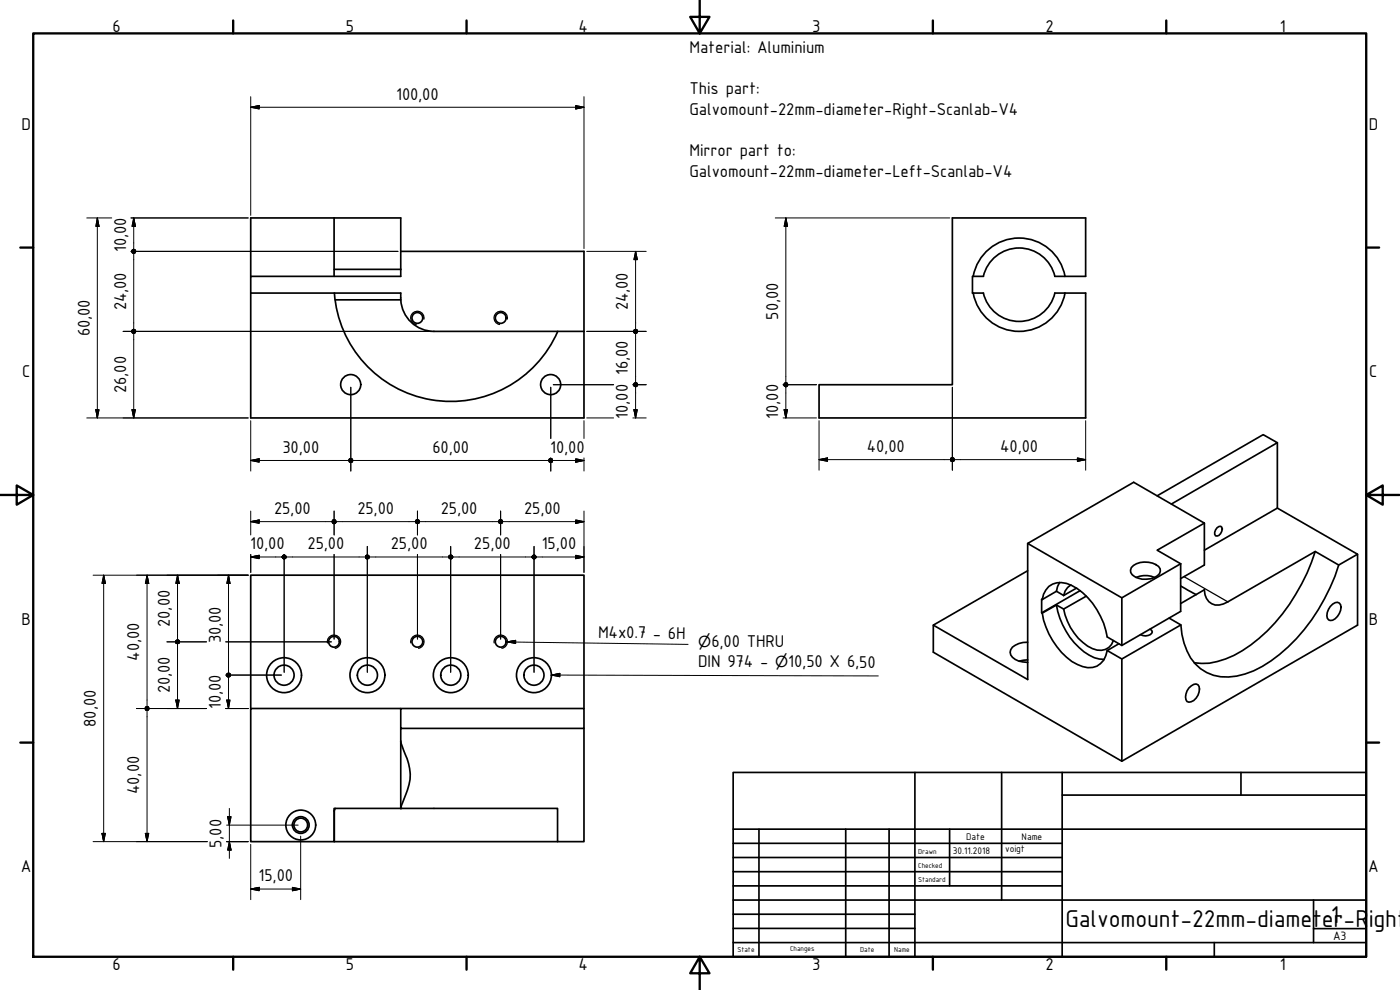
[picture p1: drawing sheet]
<svg xmlns="http://www.w3.org/2000/svg" width="420mm" height="297mm" viewBox="0 0 420 297" stroke-linecap="round" stroke-linejoin="round" font-family="sans-serif">
<!-- layer: Visible (ISO) -->
<g fill="none" stroke="#000" stroke-width=".51">
<path d="M100.3 65.4v17.5M120.3 75.4h55v50h-100.1v-37.5M75.2 87.9h45.1v2.1h-19.7M75.2 82.9v-17.5h45.1v17.5h-45.1v5M100.3 80.8h20M100.4 87.9a35 35 0 0 0 29 32 35 35 0 0 0 38-20.5M120.3 90a10 10 0 0 0 10 9.4h45M292.1 87.9a14 14 0 0 0 13.7 11.5 14 14 0 0 0 13.8-11.5M292.1 82.9a14 14 0 0 1 13.7-11.5 14 14 0 0 1 13.8 11.5M295.1 82.9a11 11 0 0 1 10.7-8.5 11 11 0 0 1 10.8 8.5h9.2v-17.5h-40v50h-40v10h80v-37.5h-9.3a11 11 0 0 1-10.7 8.5 11 11 0 0 1-10.7-8.5M295.1 82.9h-3.3v5h3.3M383.3 132.8v19.6"/>
<path d="M347.3 148.8l31.8-18.4 4.2 2.4-31.8 18.4M361.4 157l-21.2-12.3-31.8 18.4 28.3 16.3 17.6-10.3M361.4 157l-14.1 8.1 7 4M361.4 157v12.5l-7.1 4.1M365.3 158.4l1-.5a1.36 1.36 0 0 1 0 2.2l-.5 .5-1 .2a1.87 1.87 0 0 1 .5-2.4zM383.3 152.4l24.1 13.9-5.6 3.2-7.1-4-26.2 15.1a4.6 4.6 0 0 1-5.7-.1l-.7-.9-.5-1.2-.2-1.4-7.1 4.1M383.3 152.4l-21.9 12.7M308.4 163.1v40.8l-28.3-16.3 28.3-16.4M312.8 179.9l-.2-.1v4.1M317.1 177.4l2.1 1.3M317.1 177.4l-4.3 2.5M318 174.7l-.6 1.3-.3 1.4"/>
<path d="M321.4 175.5l-1 .8-.7 1-.5 1.4M323.1 176.5l-3.9 2.2M324.2 177.2l-11.6 6.7h.2M326 178.9l-6.8 3.8M336.7 179.4v14.3M339.5 170.3a6.3 6.3 0 0 1 8.2-.3 1.78 1.78 0 0 1-.4 2.8 6.7 6.7 0 0 1-7.5-.3l-.5-.7v-.7zM340.9 173.3a6.9 6.9 0 0 1 5.6 0M354.3 169.1v14.3l-17.6 10.3-4.4-2.6a22 22 0 0 0-10.6-15.4 5.6 5.6 0 0 0-8.9 4.2M354.3 175.8l4.7 2.6M394.7 165.5a55.4 55.4 0 0 1-21.9 29.7 21.5 21.5 0 0 1-14.4 3.7M401.8 169.5a54.8 54.8 0 0 1-23 30.4 19.3 19.3 0 0 1-14.6 2.7 13.3 13.3 0 0 1-8.9-9.6l-.6-2.6-.3-2.9M407.4 166.3v21.3l-70.7 40.8-56.6-32.7v-8.1"/>
<path d="M308.4 198l-2.5 .4M308.4 192.7a5.7 5.7 0 0 0-5.1 2.2 2.27 2.27 0 0 0 1.4 3l1.1 .5 2.6 .3M312.8 183.9a21.8 21.8 0 0 0 10.5 15.5 5.6 5.6 0 0 0 8.6-2.6l.4-1.6M317.1 181.5a21 21 0 0 0 11.3 15.8l2.9 .6M317.1 181.5l2.1 1.2M317.1 181.5l-4.3 2.4M319.2 182.7a16.8 16.8 0 0 0 8.7 11.9 4.3 4.3 0 0 0 6.2-2.4M335.8 193.2l-3.5 2M336.7 197.7v30.7M345.2 188.8l.6 .8a2.51 2.51 0 0 1-3.5 .8M350.9 185.5l3.5 2-17.7 10.2-4.4-2.5M399.9 181.3l1.5-.6a1.66 1.66 0 0 1 .9 2.4 4 4 0 0 1-3.1 3.1l-.5-.2a3 3 0 0 1 .5-4z"/>
<path d="M75.2 212.6v-40h100.1v40M120.3 218.6h55v-6h-55v30M120.3 212.6h-45.1v39.9h25.1v-9.9h20M175.3 218.6v33.9h-8v-9.9h-47M356.8 206.4a2.15 2.15 0 0 1 2.7-.9 3.7 3.7 0 0 1-2.7 5.2 1.69 1.69 0 0 1-.9-2.4zM120.3 222.3l.8 2.7a14.7 14.7 0 0 1 .2 14.6l-1 3M100.3 243.3v9.2M100.3 252.5h67M100.6 242.6l-.3 .7"/>
<circle cx="125.3" cy="95.4" r="1.62"/>
<circle cx="150.3" cy="95.4" r="1.62"/>
<circle cx="105.3" cy="115.4" r="3"/>
<circle cx="165.3" cy="115.4" r="3"/>
<circle cx="100.2" cy="192.5" r="1.62"/>
<circle cx="125.3" cy="192.5" r="1.62"/>
<circle cx="150.3" cy="192.5" r="1.62"/>
<circle cx="85.2" cy="202.6" r="5.2"/>
<circle cx="85.2" cy="202.6" r="3"/>
<circle cx="110.3" cy="202.6" r="5.2"/>
<circle cx="110.3" cy="202.6" r="3"/>
<circle cx="135.3" cy="202.6" r="5.2"/>
<circle cx="135.3" cy="202.6" r="3"/>
<circle cx="160.2" cy="202.6" r="5.2"/>
<circle cx="160.2" cy="202.6" r="3"/>
<circle cx="90.3" cy="247.5" r="4.5"/>
<circle cx="90.3" cy="247.5" r="2.06"/>
<circle cx="90.3" cy="247.5" r="2.51"/>
</g>
<!-- layer: Visible Narrow (ISO) -->
<path d="M127.2 95.7a2 2 0 0 0-1.6-2.3 2 2 0 0 0-2.3 1.6 2 2 0 0 0 1.6 2.4M152.2 95.7a2 2 0 0 0-1.6-2.3 2 2 0 0 0-2.3 1.6 2 2 0 0 0 1.6 2.4M355.3 173l13.2 7.6M98.3 192.9a2 2 0 0 1 1.6-2.3 2 2 0 0 1 2.3 1.6 2 2 0 0 1-1.6 2.3M123.3 192.9a2 2 0 0 1 1.6-2.3 2 2 0 0 1 2.3 1.6 2 2 0 0 1-1.6 2.3M148.3 192.9a2 2 0 0 1 1.6-2.3 2 2 0 0 1 2.3 1.6 2 2 0 0 1-1.6 2.3" fill="none" stroke="#000" stroke-width=".38"/>
<!-- layer: Visible (ISO) -->
<circle cx="120.3" cy="242.6" r=".25" fill="#000"/>
<!-- layer: Border (ISO) -->
<g fill="none" stroke="#000" stroke-width=".7">
<path d="M10 10h400v277.1h-400zM70 6.1v3.9M140 6.1v3.9M210 0v10l-2.9-4.9h5.8l-2.9 4.9M280 6.1v3.9M350 6.1v3.9M6.1 74.3h3.9M410 74.3h3.9M0 148.5h10l-5-2.8v5.7l5-2.9M410 148.5l5 2.9v-5.7l-5 2.8h10M6.1 222.8h3.9M410 222.8h3.9"/>
<path d="M70 287.1v3.8M140 287.1v3.8M210 287.1l2.9 4.9h-5.8l2.9-4.9v9.9M280 287.1v3.8M350 287.1v3.8"/>
</g>
<!-- layer: Title (ISO) -->
<g fill="none" stroke="#000" stroke-width=".51">
<path d="M220 231.8h190v55.3h-190zM274.6 231.8v55.3M300.6 231.8v38.3M318.8 238.6h91.2M318.8 231.8v55.3M372.4 231.8v6.8M220 253h98.8M220 257.3h98.8M220 248.8h190M227.8 248.8v38.3M253.8 248.8v38.3M266.8 248.8v38.3"/>
<path d="M285 248.8v17M220 261.5h98.8M220 265.8h98.8M220 270.1h190M220 274.3h54.6M220 278.6h54.6M394.2 278.6h15.8M394.2 270.1v12.7M220 282.8h190M364.4 282.8v4.3"/>
</g>
<!-- layer: Dimension (ISO) -->
<g fill="none" stroke="#000" stroke-width=".3">
<path d="M75.2 32.2l2.6-.5v1zM75.2 32.2h100.1M75.2 29v35.6M172.8 31.7l2.5 .5-2.5 .5zM175.3 29v45.6M26 65.4h7.5M29.2 65.4l.5 2.5h-.9zM29.2 65.4v60M39.3 65.4h35.2M39.3 75.4h80.1M40.1 65.4l.5 2.5h-1zM40.1 65.4v9.4"/>
<path d="M40.1 76.1v22.7M176.1 75.4h17.8M190.8 75.4l.5 2.5h-1.1zM190.8 75.4v23.4M232.7 65.4h52.4M235.8 65.4l.5 2.5h-1zM235.8 65.4v49.4M37 99.4h92.5M176.1 99.4h17.8M40.1 100.1v25.3M105.3 116.2v25.1M165.3 116.2v15.4"/>
<path d="M166.1 115.4h18M189.9 115.4h4M190.8 100.1v14.7M190.8 116.1v9.3M235 115.4h10M235.8 116.1v9.3M285.8 116.2v24.9M26 125.4h48.5M28.8 122.9h.9l-.5 2.5zM39.6 122.9h1l-.5 2.5zM75.2 138.2l2.6-.5v1zM75.2 126.2v15.1"/>
<path d="M75.2 138.2h29.4M105.9 138.2h58.8M165.3 137.4v3.9M165.9 138.2h9.4M172.8 137.7l2.5 .5-2.5 .5zM175.3 126.2v5.4M175.3 137.4v3.9M176.1 125.4h8M189.9 125.4h4M190.2 122.9h1.1l-.5 2.5zM235 125.4h10M235.3 122.9h1l-.5 2.5z"/>
<path d="M245.8 137.9l2.5-.5v1zM245.8 137.9h39.4M245.8 126.2v14.9M286.4 137.9h39.4M323.3 137.4l2.5 .5-2.5 .5zM325.8 126.2v14.9M75.2 156.5l2.6-.5v1zM75.2 153.3v7.2M75.2 156.5h24.4M100.3 153.3v7.2M100.9 156.5h23.8M125.3 153.3v7.2"/>
<path d="M125.9 156.5h23.8M150.2 153.3v7.2M150.9 156.5h24.4M172.8 156l2.5 .5-2.5 .5zM175.3 153.3v18.5M27.9 172.6h46.6M31.1 172.6l.5 2.5h-1zM31.1 172.6v79.9M44.1 172.6l.5 2.5h-1zM44.1 172.6v39.3M53.3 172.6l.5 2.5h-1zM53.3 172.6v19.3"/>
<path d="M68.6 172.6l.4 2.5h-.9zM68.6 172.6v29.3M75.2 167.1l2.6-.5v1zM75.2 166.4v5.4M75.2 167.1h9.4M85.3 166.4v35.3M85.9 167.1h23.8M100.3 166.4v25.4M110.2 163.9v37.8M110.9 167.1h23.7M125.3 166.4v25.4M135.3 163.9v37.8"/>
<path d="M135.9 167.1h23.7M150.2 166.4v25.4M160.3 163.9v37.8M160.9 167.1h14.4M172.8 166.6l2.5 .5-2.5 .5zM50.1 192.6h11.9M53.3 193.2v19.4M67.8 192.6h31.6M41 212.6h21M44.1 213.2v39.3M52.8 210h1l-.5 2.6zM67.8 212.6h6.7"/>
<path d="M67.8 202.6h16.7M68.1 210h.9l-.4 2.6zM68.6 203.2v9.4M27.9 252.5h34.3M30.6 250h1l-.5 2.5zM43.6 250h1l-.5 2.5zM68 252.5h6.5M68 247.6h21.5M68.3 245h1l-.5 2.6zM68.8 252.5l.5 2.6h-1zM68.8 242.6v14.9M75.2 253.4v16.5"/>
<path d="M90.2 250.9v19M75.2 266.7l2.6-.5v1.1zM75.2 266.7h15M87.8 266.2l2.4 .5-2.4 .6z"/>
</g>
<g fill="#000" stroke="#000" stroke-width=".3">
<path d="M75.2 32.2l2.6-.5zM75.2 32.2l2.6-.5v1zM172.8 32.7l2.5-.5zM172.8 31.7l2.5 .5-2.5 .5zM29.2 65.4l.5 2.5zM29.2 65.4l.5 2.5h-.9zM39.7 75l.4-.2-.6 .6zM39.5 75.4l.6-.6-.4 1.1zM40.1 74.8v1.3l-.4-.2zM40.1 74.8l.5 1.1-.5 .2zM40.1 74.8l.7 .6-.2 .5zM40.1 74.8l.5 .2 .2 .4z"/>
<path d="M40.1 74.8l.5 .2zM40.1 76.1l.7-.7-.2 .5zM40.6 75l.2 .4-.7 .7zM40.1 74.8l.5 .2-.5 1.1zM39.7 75l.4-.2v1.3zM39.7 75l.4 1.1-.6-.7zM39.5 75.4l.6 .7-.4-.2zM39.7 75.9l.4 .2zM40.1 65.4l.5 2.5zM40.1 65.4l.5 2.5h-1zM190.8 75.4l.5 2.5zM190.8 75.4l.5 2.5h-1.1z"/>
<path d="M235.8 65.4l.5 2.5zM235.8 65.4l.5 2.5h-1zM39.7 99l.4-.2-.6 .6zM40.1 98.8l-.4 1.1-.2-.5zM40.1 98.8v1.3l-.4-.2zM40.1 98.8l.5 1.1-.5 .2zM40.1 98.8l.7 .6-.2 .5zM40.1 98.8l.5 .2 .2 .4zM40.1 98.8l.5 .2zM190.3 99l.5-.2-.7 .6zM190.8 98.8l-.5 1.1-.2-.5zM190.8 98.8v1.3l-.5-.2z"/>
<path d="M190.8 98.8l.4 1.1-.4 .2zM190.8 98.8l.6 .6-.2 .5zM190.8 98.8l.4 .2 .2 .4zM190.8 98.8l.4 .2zM40.1 100.1l.7-.7-.2 .5zM40.6 99l.2 .4-.7 .7zM40.1 98.8l.5 .2-.5 1.1zM39.7 99l.4-.2v1.3zM39.7 99l.4 1.1-.6-.7zM39.5 99.4l.6 .7-.4-.2zM39.7 99.9l.4 .2zM190.3 115l.5-.2-.7 .6z"/>
<path d="M190.1 115.4l.7-.6-.5 1.1zM190.8 114.8v1.3l-.5-.2zM190.8 114.8l.4 1.1-.4 .2zM190.8 114.8l.6 .6-.2 .5zM190.8 114.8l.4 .2 .2 .4zM190.8 114.8l.4 .2zM190.8 116.1l.6-.7-.2 .5zM191.2 115l.2 .4-.6 .7zM190.8 114.8l.4 .2-.4 1.1zM190.3 115l.5-.2v1.3zM190.3 115l.5 1.1-.7-.7zM190.1 115.4l.7 .7-.5-.2z"/>
<path d="M190.3 115.9l.5 .2zM190.8 100.1l.6-.7-.2 .5zM191.2 99l.2 .4-.6 .7zM190.8 98.8l.4 .2-.4 1.1zM190.3 99l.5-.2v1.3zM190.3 99l.5 1.1-.7-.7zM190.1 99.4l.7 .7-.5-.2zM190.3 99.9l.5 .2zM235.4 115l.4-.2-.6 .6zM235.2 115.4l.6-.6-.4 1.1zM235.8 114.8v1.3l-.4-.2zM235.8 114.8l.5 1.1-.5 .2z"/>
<path d="M235.8 114.8l.7 .6-.2 .5zM235.8 114.8l.5 .2 .2 .4zM235.8 114.8l.5 .2zM236.5 115.4l-.2 .5-.5 .2zM236.3 115l.2 .4-.7 .7zM235.8 114.8l.5 .2-.5 1.1zM235.4 115l.4-.2v1.3zM235.4 115l.4 1.1-.6-.7zM235.2 115.4l.6 .7-.4-.2zM235.4 115.9l.4 .2zM28.8 122.9l.4 2.5zM28.8 122.9h.9l-.5 2.5z"/>
<path d="M39.6 122.9l.5 2.5zM39.6 122.9h1l-.5 2.5zM75.2 138.2l2.6-.5zM75.2 138.2l2.6-.5v1zM104.6 138.2l.7 .6-.5-.2zM104.6 138.2l1.1 .4-.4 .2zM104.6 138.2h1.3l-.2 .4zM104.6 138.2l1.1-.5 .2 .5zM105.3 137.5l.4 .2-1.1 .5zM104.8 137.7l.5-.2-.7 .7zM104.8 137.7l-.2 .5zM105.3 137.5l.4 .2 .2 .5z"/>
<path d="M104.8 137.7l.5-.2 .6 .7zM104.8 137.7l1.1 .5h-1.3zM104.6 138.2h1.3l-1.1 .4zM104.8 138.6l1.1-.4-.6 .6zM105.9 138.2l-.2 .4-.4 .2zM105.9 138.2l-.2 .4zM164.7 138.2l.6 .6-.5-.2zM164.7 138.2l1 .4-.4 .2zM164.7 138.2h1.2l-.2 .4zM164.7 138.2l1-.5 .2 .5zM165.3 137.5l.4 .2-1 .5zM164.8 137.7l.5-.2-.6 .7z"/>
<path d="M164.8 137.7l-.1 .5zM165.3 137.5l.4 .2 .2 .5zM164.8 137.7l.5-.2 .6 .7zM164.8 137.7l1.1 .5h-1.2zM164.7 138.2h1.2l-1.1 .4zM164.8 138.6l1.1-.4-.6 .6zM165.9 138.2l-.2 .4-.4 .2zM165.9 138.2l-.2 .4zM172.8 138.7l2.5-.5zM172.8 137.7l2.5 .5-2.5 .5zM190.2 122.9l.6 2.5zM190.2 122.9h1.1l-.5 2.5z"/>
<path d="M235.3 122.9l.5 2.5zM235.3 122.9h1l-.5 2.5zM245.8 137.9l2.5-.5zM245.8 137.9l2.5-.5v1zM285.2 137.9l.6 .6-.4-.1zM285.2 137.9l1.1 .5-.5 .1zM285.2 137.9h1.2l-.1 .5zM285.2 137.9l1.1-.4 .1 .4zM285.8 137.3l.5 .2-1.1 .4zM285.4 137.5l.4-.2-.6 .6zM285.4 137.5l-.2 .4zM285.8 137.3l.5 .2 .1 .4z"/>
<path d="M285.4 137.5l.4-.2 .6 .6zM285.4 137.5l1 .4h-1.2zM285.2 137.9h1.2l-1 .5zM285.4 138.4l1-.5-.6 .6zM285.8 138.5l.6-.6-.1 .5zM286.4 137.9l-.1 .5zM323.3 138.4l2.5-.5zM323.3 137.4l2.5 .5-2.5 .5zM75.2 156.5l2.6-.5zM75.2 156.5l2.6-.5v1zM99.6 156.5l.7 .6-.5-.1zM99.6 156.5l1.1 .5-.4 .1z"/>
<path d="M99.6 156.5h1.3l-.2 .5zM99.6 156.5l1.1-.4 .2 .4zM100.3 155.9l.4 .2-1.1 .4zM99.8 156.1l.5-.2-.7 .6zM99.8 156.1l-.2 .4zM100.3 155.9l.4 .2 .2 .4zM99.8 156.1l.5-.2 .6 .6zM99.8 156.1l1.1 .4h-1.3zM99.6 156.5h1.3l-1.1 .5zM99.8 157l1.1-.5-.6 .6zM100.3 157.1l.6-.6-.2 .5zM100.9 156.5l-.2 .5z"/>
<path d="M124.7 156.5l.6 .6-.5-.1zM124.7 156.5l1 .5-.4 .1zM124.7 156.5h1.2l-.2 .5zM124.7 156.5l1-.4 .2 .4zM125.3 155.9l.4 .2-1 .4zM124.8 156.1l.5-.2-.6 .6zM124.8 156.1l-.1 .4zM125.3 155.9l.4 .2 .2 .4zM124.8 156.1l.5-.2 .6 .6zM124.8 156.1l1.1 .4h-1.2zM124.7 156.5h1.2l-1.1 .5zM124.8 157l1.1-.5-.6 .6z"/>
<path d="M125.3 157.1l.6-.6-.2 .5zM125.9 156.5l-.2 .5zM149.7 156.5l.5 .6-.4-.1zM149.7 156.5l1 .5-.5 .1zM149.7 156.5h1.2l-.2 .5zM149.7 156.5l1-.4 .2 .4zM150.2 155.9l.5 .2-1 .4zM149.8 156.1l.4-.2-.5 .6zM149.8 156.1l-.1 .4zM150.2 155.9l.5 .2 .2 .4zM149.8 156.1l.4-.2 .7 .6zM149.8 156.1l1.1 .4h-1.2z"/>
<path d="M149.7 156.5h1.2l-1.1 .5zM149.8 157l1.1-.5-.7 .6zM150.2 157.1l.7-.6-.2 .5zM150.9 156.5l-.2 .5zM172.8 157l2.5-.5zM172.8 156l2.5 .5-2.5 .5zM31.1 172.6l.5 2.5zM31.1 172.6l.5 2.5h-1zM44.1 172.6l.5 2.5zM44.1 172.6l.5 2.5h-1zM53.3 172.6l.5 2.5zM53.3 172.6l.5 2.5h-1z"/>
<path d="M68.6 172.6l.4 2.5zM68.6 172.6l.4 2.5h-.9zM75.2 167.1l2.6-.5zM75.2 167.1l2.6-.5v1zM84.6 167.1l.7 .7-.5-.2zM84.6 167.1l1.1 .5-.4 .2zM84.6 167.1h1.3l-.2 .5zM84.6 167.1l1.1-.4 .2 .4zM84.6 167.1l.7-.6 .4 .2zM84.8 166.7l.5-.2-.7 .6zM84.8 166.7l-.2 .4zM85.3 166.5l.4 .2 .2 .4z"/>
<path d="M84.8 166.7l.5-.2 .6 .6zM84.8 166.7l1.1 .4h-1.3zM84.6 167.1h1.3l-1.1 .5zM84.8 167.6l1.1-.5-.6 .7zM85.3 167.8l.6-.7-.2 .5zM85.9 167.1l-.2 .5zM109.7 167.1l.5 .7-.4-.2zM109.7 167.1l1 .5-.5 .2zM109.7 167.1h1.2l-.2 .5zM109.7 167.1l1-.4 .2 .4zM110.2 166.5l.5 .2-1 .4zM109.8 166.7l.4-.2-.5 .6z"/>
<path d="M109.8 166.7l-.1 .4zM110.2 166.5l.5 .2 .2 .4zM109.8 166.7l.4-.2 .7 .6zM109.8 166.7l1.1 .4h-1.2zM109.7 167.1h1.2l-1.1 .5zM109.8 167.6l1.1-.5-.7 .7zM110.2 167.8l.7-.7-.2 .5zM110.9 167.1l-.2 .5zM134.6 167.1l.7 .7-.5-.2zM134.6 167.1l1.1 .5-.4 .2zM134.6 167.1h1.3l-.2 .5zM134.6 167.1l1.1-.4 .2 .4z"/>
<path d="M135.3 166.5l.4 .2-1.1 .4zM134.8 166.7l.5-.2-.7 .6zM134.8 166.7l-.2 .4zM135.3 166.5l.4 .2 .2 .4zM134.8 166.7l.5-.2 .6 .6zM134.8 166.7l1.1 .4h-1.3zM134.6 167.1h1.3l-1.1 .5zM134.8 167.6l1.1-.5-.6 .7zM135.3 167.8l.6-.7-.2 .5zM135.9 167.1l-.2 .5zM159.6 167.1l.7 .7-.5-.2zM159.6 167.1l1.1 .5-.4 .2z"/>
<path d="M159.6 167.1h1.3l-.2 .5zM159.6 167.1l1.1-.4 .2 .4zM159.6 167.1l.7-.6 .4 .2zM159.8 166.7l.5-.2-.7 .6zM159.8 166.7l-.2 .4zM160.3 166.5l.4 .2 .2 .4zM159.8 166.7l.5-.2 .6 .6zM159.8 166.7l1.1 .4h-1.3zM159.6 167.1h1.3l-1.1 .5zM159.8 167.6l1.1-.5-.6 .7zM160.9 167.1l-.2 .5-.4 .2zM160.9 167.1l-.2 .5z"/>
<path d="M172.8 167.6l2.5-.5zM172.8 166.6l2.5 .5-2.5 .5zM52.8 192.1l.5-.2-.7 .7zM52.6 192.6l.7-.7-.5 1.1zM53.3 191.9v1.3l-.5-.2zM53.3 191.9l.4 1.1-.4 .2zM53.3 191.9l.6 .7-.2 .4zM53.3 191.9l.4 .2 .2 .5zM53.3 191.9l.4 .2zM53.3 193.2l.6-.6-.2 .4zM53.7 192.1l.2 .5-.6 .6zM53.3 191.9l.4 .2-.4 1.1z"/>
<path d="M52.8 192.1l.5-.2v1.3zM52.8 192.1l.5 1.1-.7-.6zM52.6 192.6l.7 .6-.5-.2zM52.8 193l.5 .2zM43.7 212.1l.4-.2-.6 .7zM44.1 211.9l-.4 1.1-.2-.4zM44.1 211.9v1.3l-.4-.2zM44.1 211.9l.5 1.1-.5 .2zM44.1 211.9l.7 .7-.2 .4zM44.1 211.9l.5 .2 .2 .5zM44.1 211.9l.5 .2zM44.1 213.2l.7-.6-.2 .4z"/>
<path d="M44.6 212.1l.2 .5-.7 .6zM44.1 211.9l.5 .2-.5 1.1zM43.7 212.1l.4-.2v1.3zM43.7 212.1l.4 1.1-.6-.6zM43.5 212.6l.6 .6-.4-.2zM43.7 213l.4 .2zM52.8 210l.5 2.6zM52.8 210h1l-.5 2.6zM68.1 210l.5 2.6zM68.1 210h.9l-.4 2.6zM68.1 202.1l.5-.2-.7 .7zM68.6 201.9l-.5 1.1-.2-.4z"/>
<path d="M68.6 201.9v1.3l-.5-.2zM68.6 201.9l.4 1.1-.4 .2zM68.6 201.9l.6 .7-.2 .4zM68.6 201.9l.4 .2 .2 .5zM68.6 201.9l.4 .2zM69.2 202.6l-.2 .4-.4 .2zM69 202.1l.2 .5-.6 .6zM68.6 201.9l.4 .2-.4 1.1zM68.1 202.1l.5-.2v1.3zM68.1 202.1l.5 1.1-.7-.6zM67.9 202.6l.7 .6-.5-.2zM68.1 203l.5 .2z"/>
<path d="M30.6 250l.5 2.5zM30.6 250h1l-.5 2.5zM43.6 250l.5 2.5zM43.6 250h1l-.5 2.5zM68.3 245l.5 2.6zM68.3 245h1l-.5 2.6zM68.8 252.5l.5 2.6zM68.8 252.5l.5 2.6h-1zM75.2 266.7l2.6-.5zM75.2 266.7l2.6-.5v1.1zM87.8 267.3l2.4-.6zM87.8 266.2l2.4 .5-2.4 .6z"/>
</g>
<!-- layer: Symbol (ISO) -->
<path d="M152.3 192.6l2.4-.5v1zM152.3 192.6l54.2 .7M165.5 202.6l2.5-.6v1.1zM165.5 202.6l98.1 .2" fill="none" stroke="#000" stroke-width=".3"/>
<path d="M152.3 192.6l2.4-.5zM152.3 192.6l2.4-.5v1zM165.5 202.6l2.5-.6zM165.5 202.6l2.5-.6v1.1z" fill="#000" stroke="#000" stroke-width=".3"/>
<g font-size="7.9">
<text x="319.8" y="278.2">Galvomount-22mm-diamete1r-R</text>
<text x="410.8" y="278.2">i</text>
<text x="412.2" y="278.2">ght</text>
</g>
<g font-size="5.5">
<text x="33.8" y="9.6">6</text>
<text x="103.8" y="9.6">5</text>
<text x="173.6" y="9.6">4</text>
<text x="243.8" y="9.6">3</text>
<text x="313.8" y="9.6">2</text>
<text x="384.1" y="9.6">1</text>
<text x="206.9" y="15.8">Material: Aluminium</text>
<text x="118.9" y="29.9">100,00</text>
<text x="206.9" y="28.2">This part:</text>
<text x="206.9" y="34.5">Galvomount-22mm-diameter-Right-Scanlab-V4</text>
<text x="6.5" y="38.9">D</text>
<text x="410.8" y="38.9">D</text>
<text x="206.9" y="46.9">Mirror part to:</text>
<text x="206.9" y="53.1">Galvomount-22mm-diameter-Left-Scanlab-V4</text>
<text x="37.8" y="75.6" transform="rotate(-90 37.8 75.6)">10,00</text>
<text x="37.8" y="93.1" transform="rotate(-90 37.8 93.1)">24,00</text>
<text x="188.5" y="93.1" transform="rotate(-90 188.5 93.1)">24,00</text>
<text x="233.6" y="95.9" transform="rotate(-90 233.6 95.9)">50,00</text>
<text x="26.9" y="101" transform="rotate(-90 26.9 101)">60,00</text>
<text x="6.6" y="113.1">C</text>
<text x="188.5" y="112.6" transform="rotate(-90 188.5 112.6)">16,00</text>
<text x="410.9" y="113.1">C</text>
<text x="37.8" y="117.9" transform="rotate(-90 37.8 117.9)">26,00</text>
<text x="188.5" y="125.6" transform="rotate(-90 188.5 125.6)">10,00</text>
<text x="233.6" y="125.6" transform="rotate(-90 233.6 125.6)">10,00</text>
<text x="84.8" y="135.9">30,00</text>
<text x="129.8" y="135.9">60,00</text>
<text x="165.1" y="135.9">10,00</text>
<text x="260.2" y="135.6">40,00</text>
<text x="300.2" y="135.6">40,00</text>
<text x="82.2" y="154.2">25,00</text>
<text x="107.3" y="154.2">25,00</text>
<text x="132.3" y="154.2">25,00</text>
<text x="157.3" y="154.2">25,00</text>
<text x="75.1" y="164.8">10,00</text>
<text x="92.3" y="164.8">25,00</text>
<text x="117.3" y="164.8">25,00</text>
<text x="142.2" y="164.8">25,00</text>
<text x="162.6" y="164.8">15,00</text>
<text x="6.5" y="187.4">B</text>
<text x="51" y="188.1" transform="rotate(-90 51 188.1)">20,00</text>
<text x="179.5" y="191.4" transform="rotate(1 179.5 191.4)">M4x0.7 - 6H</text>
<text x="410.8" y="187.4">B</text>
<text x="66.2" y="193" transform="rotate(-90 66.2 193)">30,00</text>
<text x="213.5" y="194">6,00 THRU</text>
<text x="41.8" y="198.2" transform="rotate(-90 41.8 198.2)">40,00</text>
<text x="209.5" y="200.2">DIN 974 -</text>
<text x="236.5" y="200.3">10,50 X 6,50</text>
<text x="51" y="208.1" transform="rotate(-90 51 208.1)">20,00</text>
<text x="66.2" y="212.7" transform="rotate(-90 66.2 212.7)">10,00</text>
<text x="28.8" y="218" transform="rotate(-90 28.8 218)">80,00</text>
<text x="41.8" y="238.2" transform="rotate(-90 41.8 238.2)">40,00</text>
<text x="66.5" y="254.4" transform="rotate(-90 66.5 254.4)">5,00</text>
<text x="6.3" y="261.7">A</text>
<text x="410.6" y="261.7">A</text>
<text x="77.6" y="264.5">15,00</text>
<text x="33.8" y="290.9">6</text>
<text x="103.8" y="290.9">5</text>
<text x="173.6" y="290.9">4</text>
<text x="243.8" y="290.9">3</text>
<text x="313.8" y="290.9">2</text>
<text x="384.1" y="290.9">1</text>
</g>
<g font-size="4.6">
<text x="209.5" y="194">⌀</text>
<text x="232.7" y="200.3">⌀</text>
</g>
<text font-size="3.9" x="400.1" y="282">A3</text>
<g font-size="3.1">
<text x="286" y="256.3">30.11.2018</text>
<text x="290" y="252">Date</text>
<text x="301.6" y="255.7">voigt</text>
<text x="306.6" y="252">Name</text>
</g>
<g font-size="2.3">
<text x="275.6" y="256.3">Drawn</text>
<text x="275.6" y="260.5">Checked</text>
<text x="275.6" y="264.8">Standard</text>
<text x="221.4" y="285.7">State</text>
<text x="237.1" y="285.4">Changes</text>
<text x="258.2" y="285.7">Date</text>
<text x="268.4" y="285.7">Name</text>
</g>
</svg>
